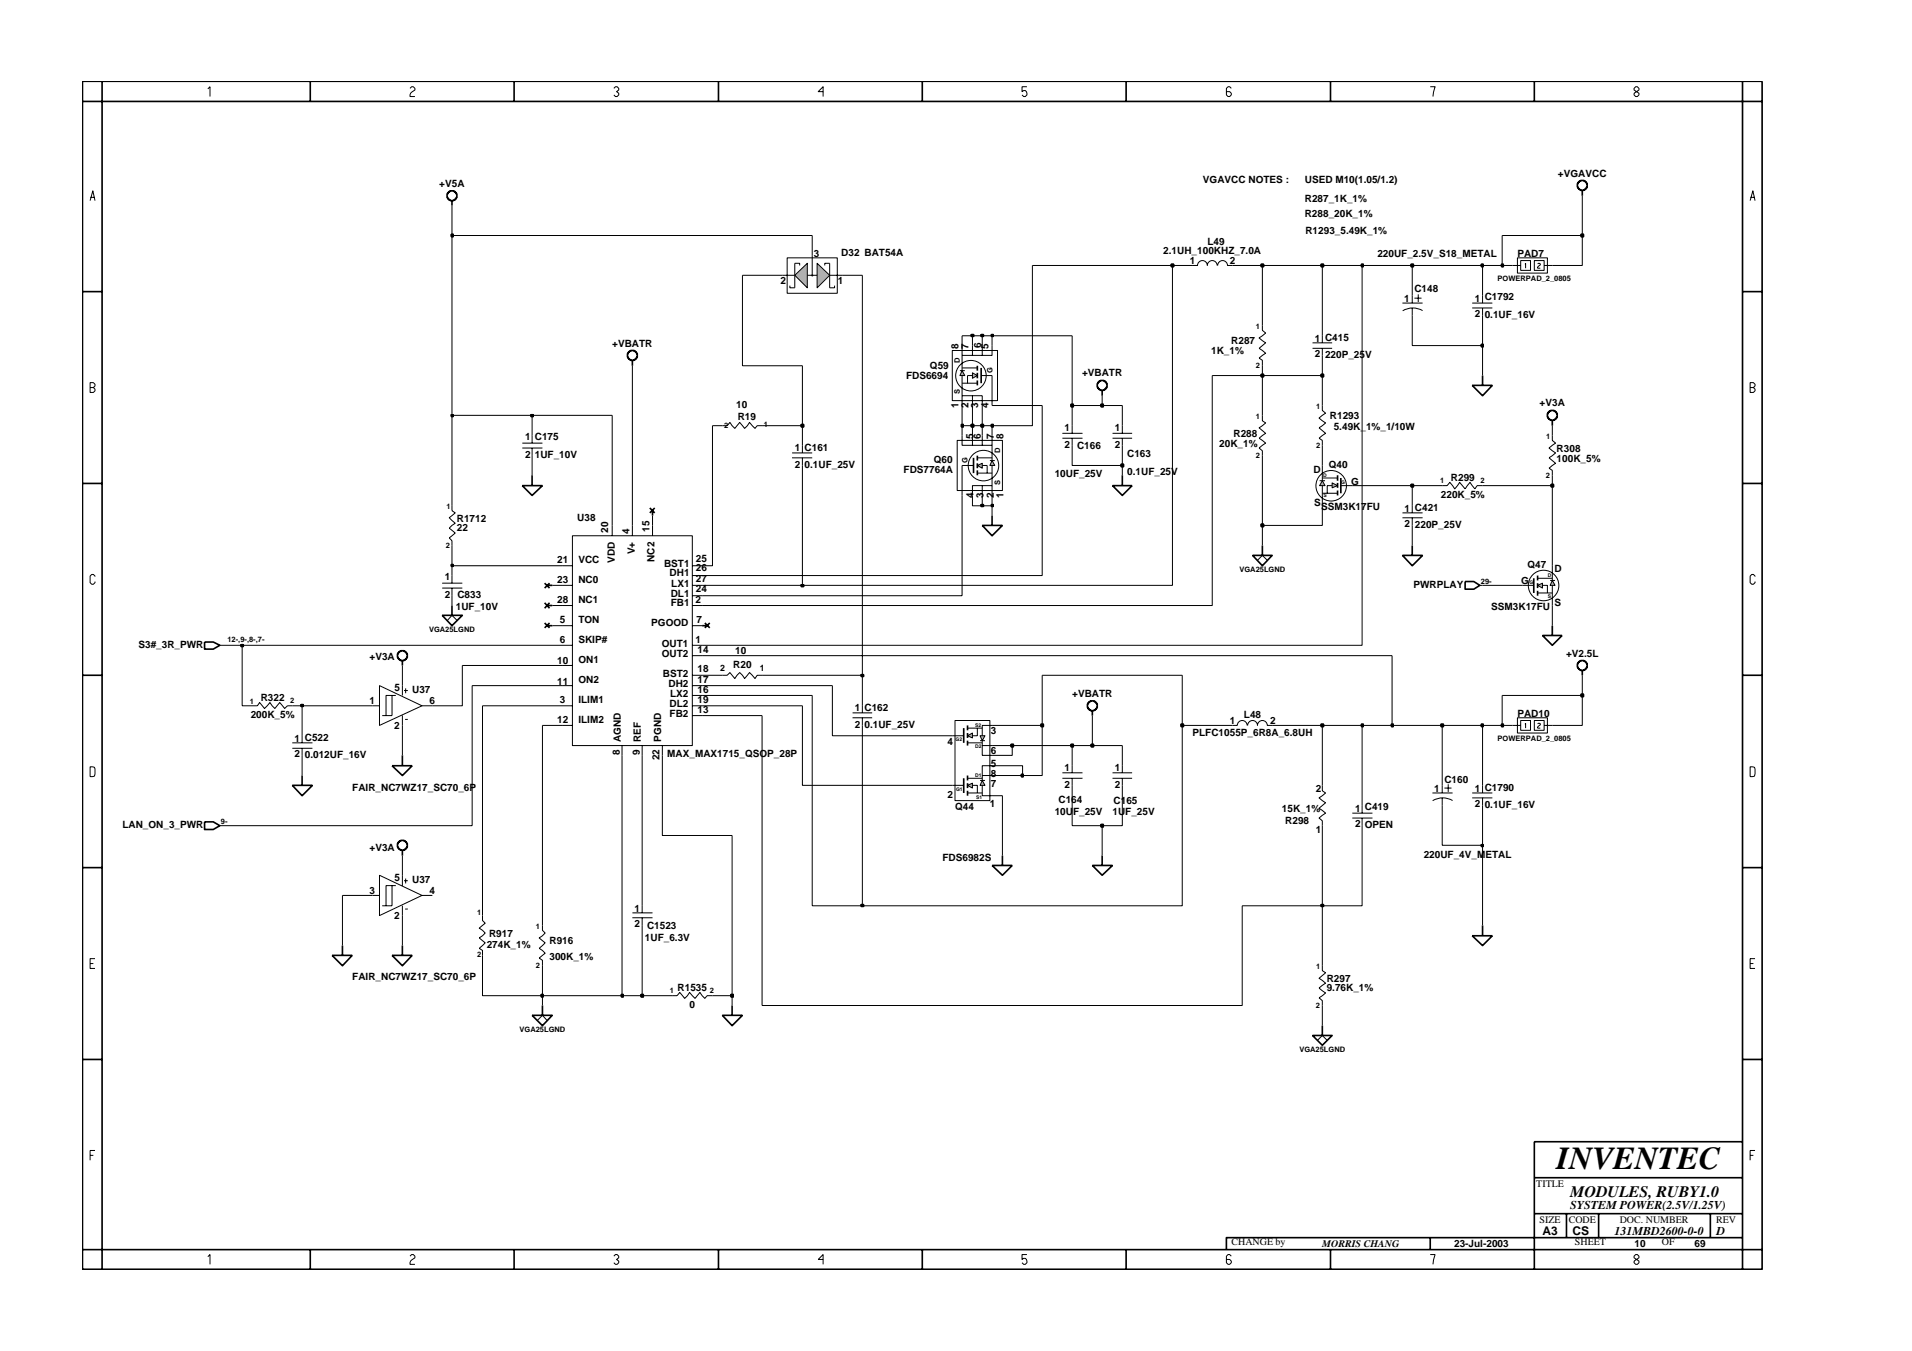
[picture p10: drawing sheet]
<svg xmlns="http://www.w3.org/2000/svg" width="297mm" height="210mm" viewBox="0 0 297 210" stroke-linecap="round" stroke-linejoin="round" font-family="sans-serif">
<path d="M81.1 75.5h3.2l-1.6 1.5zM82.7 73.8v1.7M151.2 71.1v2.4M84.6 90.6l.8 .8M85 90.9h.8M85.4 90.6l-.8 .8" fill="none" stroke="#000" stroke-width=".25"/>
<path d="M149.5 72.3h1.7M210.1 126.3h3.1M210.1 127.1h3.1M211.6 125.2v1.1M211.6 127.1v1.2" fill="none" stroke="#000" stroke-width=".16"/>
<path d="M154.1 71.6l.4 .7h-.7z" fill-rule="evenodd" fill="#b3b3b3" stroke="#000" stroke-width=".16"/>
<path d="M153.8 71.6h.7" fill="none" stroke="#000" stroke-width=".16"/>
<path d="M151.8 72.3l.8-.3v.7z" fill-rule="evenodd" fill="#b3b3b3" stroke="#000" stroke-width=".16"/>
<path d="M151.8 70.8v.8M151.8 72v.7M151.8 73.1v.7M238.3 89.8v2.3" fill="none" stroke="#000" stroke-width=".25"/>
<g fill="none" stroke="#000" stroke-width=".16">
<path d="M148.7 68.4h7v7.8h-7zM149.5 67.7v1.5h4.6M149.5 72.3v4.7M151.1 67.7v1.5M151.8 73.5h2.3M151.8 71.1h2.3M152.6 72.3h.8v1.2M152.6 67.7v1.5M152.6 75.5v1.5M154.1 67.7v3.9M154.1 72.3v4.7M154.1 75.5h-3v1.5"/>
<path d="M217.9 79.7h3.1M219.4 78.6v1.1M217.9 80.4h3.1M219.4 80.4v1.2M236.5 90.9h1.8"/>
<circle cx="152.8" cy="72.3" r="2.37"/>
</g>
<path d="M241.2 90.2l.4 .7h-.8z" fill-rule="evenodd" fill="#b3b3b3" stroke="#000" stroke-width=".16"/>
<path d="M240.8 90.2h.8" fill="none" stroke="#000" stroke-width=".16"/>
<path d="M238.9 90.9l.7-.3v.8z" fill-rule="evenodd" fill="#b3b3b3" stroke="#000" stroke-width=".16"/>
<path d="M109.1 97.2h.7M109.5 96.8l.8 .8M110.3 96.8l-.8 .8M238.9 89.4v.8M238.9 90.6v.8M238.9 91.8v.8M239.6 98.7h3.1l-1.5 1.6zM241.2 97.2v1.5M149.7 113.1v2.3" fill="none" stroke="#000" stroke-width=".25"/>
<g fill="none" stroke="#000" stroke-width=".16">
<path d="M238.9 92.1h2.3M238.9 89.8h2.3M239.6 90.9h.8v1.2M241.2 87.9v2.3M241.2 90.9v3.2M39.1 109.7h.9l.3-.6 .8 1 .8-1 .8 1 .8-1 .7 1 .4-.4h.8M45.4 115.4h3.1M45.4 116.3h3.1M46.9 114.3v1.1M46.9 116.3v1.1M147.9 114.3h1.8"/>
<circle cx="239.8" cy="91" r="2.37"/>
</g>
<path d="M152.3 114.3h.7l-.4 .8z" fill-rule="evenodd" fill="#b3b3b3" stroke="#000" stroke-width=".16"/>
<path d="M152.3 115.1h.7" fill="none" stroke="#000" stroke-width=".16"/>
<path d="M150.3 114.3l.8-.4v.8z" fill-rule="evenodd" fill="#b3b3b3" stroke="#000" stroke-width=".16"/>
<path d="M150.3 112.7v.8M150.3 113.9v.8M150.3 115.1v.7M149.7 120.9v2.3" fill="none" stroke="#000" stroke-width=".25"/>
<path d="M150.3 113.1h2.3M150.3 115.4h2.3M151.8 113.1v1.2h-.7M152.6 115.1v.7h1.5M154.1 112.7h-1.5v1.6M147.9 122h1.8" fill="none" stroke="#000" stroke-width=".16"/>
<path d="M152.6 121.3l.4 .7h-.7z" fill-rule="evenodd" fill="#b3b3b3" stroke="#000" stroke-width=".16"/>
<path d="M152.3 121.3h.7" fill="none" stroke="#000" stroke-width=".16"/>
<path d="M150.3 122l.8-.3v.7z" fill-rule="evenodd" fill="#b3b3b3" stroke="#000" stroke-width=".16"/>
<path d="M152.4 57.2v2.3M170.6 59.4l.2-.1a.55 .55 0 0 1 .9 .1l.3 .2v.5l-.5 .5h-.5l-.5-.3v-.7zM228.7 59.9h3.1l-1.5 1.6zM230.3 58.3v1.6M171.2 60.7v.8M227.6 90.4h1.4l.9 .5-.9 .6h-1.4zM45.4 122h3.1l-1.6 1.6zM46.9 120.5v1.5M150.3 120.5v.8M150.3 121.7v.7M150.3 122.9v.7" fill="none" stroke="#000" stroke-width=".25"/>
<g fill="none" stroke="#000" stroke-width=".16">
<path d="M152.4 58.3h1.7M196.1 50.6v.7l.5 .4-1 .8 1 .8-1 .8 1 .8-1 .7 .5 .4v.8M203.9 53.3h3.1M203.9 54.1h3.1M205.4 52.2v1.1M205.4 54.1v1.1M228.7 47.1h3.1M228.7 47.9h3.1M230.3 45.9v1.2M230.3 47.9v1.1M112.2 66.1h.8l.4-.5 .8 1 .7-1 .8 1 .7-1 .9 1 .3-.5h.8M172.8 67.3h3.1"/>
<path d="M172.8 68.1h3.1M174.4 66.1v1.2M174.4 68.1v1.1M196.1 64.5v.9l.5 .3-1 .8 1 .8-1 .8 1 .7-1 .8 .5 .4v.8M241.2 67.7v.7l.5 .4-1 .8 1 .8-1 .7 1 .9-1 .7 .5 .4v.7M87.3 90.9h1.6M87.3 87.9h1.6M87.3 94.1h1.6M87.3 97.2h1.6M88.9 83.2h18.7v32.6h-18.7zM95.1 81.6v1.6M98.2 81.6v1.6"/>
<path d="M101.4 81.6v1.6M107.6 90.9h1.5M107.6 87.9h1.5M107.6 94.1h1.5M107.6 97.2h1.5M107.6 89.4h1.5M107.6 92.6h1.5M229.9 90.9h.4M57.9 109.7h1.1M59 106.5l6.6 3.2-6.6 3zM60.9 108v3.2h-.9M61.5 108h-1.5v3.2h-.6"/>
<path d="M62.5 106.5v1.5M62.5 111.2v1.5M62.8 107.3h.6M62.9 111.8h.5M63 106.9v.8M65.6 109.7h1.6M87.3 109.7h1.6M87.3 100.3h1.6M87.3 103.4h1.6M87.3 106.5h1.6M87.3 112.7h1.6M96.6 115.8v1.6"/>
<path d="M99.8 115.8v1.6M102.9 115.8v1.6M107.6 104.9h1.5M107.6 111.2h1.5M107.6 109.7h1.5M107.6 100.3h1.5M107.6 106.5h1.5M107.6 101.9h1.5M107.6 108h1.5M112.2 104.9h.8l.4-.4 .8 .9 .7-.9 .8 .9 .7-.9 .9 .9 .3-.5h.8M132.4 110.8h3.1M132.4 111.5h3.1"/>
<path d="M134 109.7v1.1M134 111.5v1.2M148.4 111.9h5.4v12.5h-5.4zM152.6 115.8v1.6h1.5M154.1 119h-1.5v1.5M150.3 123.2h2.3M150.3 120.9h2.3M151.1 122h.7v1.2M152.6 120.5v.8M152.6 122v1.6h1.5M152.6 120.5h1.5M98.2 141.8h3.2"/>
<path d="M98.2 142.6h3.2M99.8 140.7v1.1M99.8 142.6v1.2"/>
</g>
<path d="M149.5 57.6l.4 .7h-.8z" fill-rule="evenodd" fill="#b3b3b3" stroke="#000" stroke-width=".16"/>
<path d="M149.1 57.6h.8" fill="none" stroke="#000" stroke-width=".16"/>
<path d="M151.1 57.9l.7 .4-.7 .5z" fill-rule="evenodd" fill="#b3b3b3" stroke="#000" stroke-width=".16"/>
<g fill="none" stroke="#000" stroke-width=".25">
<path d="M245.4 28.1l.7-.1 .4 .4 .1 .7-.4 .4-.6 .1-.5-.4v-.7zM245.8 29.6v.8M151.8 56.8v.8M151.8 57.9v.9M151.8 59.1v.8M31.8 99.8h1.3l1 .5-1 .6h-1.3zM62 101.3h.1a.55 .55 0 0 1 .9 .1l.3 .2-.1 .7-.4 .3h-.5l-.5-.5v-.5zM62.5 102.6v.8M245.3 102.8h.1a.55 .55 0 0 1 .9 .1l.3 .2-.1 .7-.4 .4h-.5l-.5-.6v-.5zM245.8 104.2v.7M62.1 130.7l.7-.1 .4 .3 .1 .7-.4 .4-.6 .1-.5-.3v-.7zM62.5 132.2v.7"/>
<path d="M169.7 134.5h3.1l-1.6 1.5zM171.2 132.9v1.6M228.7 145.4h3.1l-1.5 1.5zM230.3 143.8v1.6"/>
</g>
<g fill="none" stroke="#000" stroke-width=".16">
<path d="M147.9 54.5h7.1v7.7h-7.1zM149.5 59.5h2.3M149.5 57.2h2.3M149.5 53.7v3.9M149.5 58.3v4.7M151.1 58.3h-.8v1.2M151.1 53.7v1.5M152.6 53.7v1.5M154.1 53.7v1.5h-4.6M154.1 58.3v4.7M185.2 41.2h.8a.76 .76 0 0 1 .8-.7 .76 .76 0 0 1 .8 .7 .76 .76 0 0 1 .7-.7 .76 .76 0 0 1 .8 .7M189.2 41.2a.76 .76 0 0 1 .7-.7 .76 .76 0 0 1 .8 .7h.8"/>
<path d="M235 41.2h1.2M235.7 40.1h4.7v2.3h-4.7zM236.2 40.5h1.6v1.5h-1.6zM236.9 41.1l.1-.2v.8M238.4 40.5h1.5v1.5h-1.5zM238.9 41l.1-.1 .3 .1v.2l-.4 .3v.2h.4M239.9 41.2h1.3M70.2 78.6v.7l.5 .4-.9 .7 .9 .9-.9 .8 .9 .7-.9 .8 .4 .4v.8M81.1 68.8h3.2M81.1 69.6h3.2M82.7 67.7v1.1M82.7 69.6v1.2"/>
<path d="M149.5 61.5h3.1v1.5M151.1 61.5v1.5M205.4 63v.8l.5 .4-1 .8 1 .7-1 .8 1 .8-1 .8 .5 .3v.8M224.1 75.5h.7l.4-.6 .8 1.1 .8-1.1 .8 1.1 .8-1.1 .7 1.1 .4-.5h.8M68.7 90.6h3.1M68.7 91.4h3.1M70.2 89.4v1.2M70.2 91.4v1.2M34.1 100.3h.4M75 142.3v.7l.4 .4-.9 .8 .9 .8-.9 .7 .9 .8-.9 .8 .5 .4v.7"/>
<circle cx="150.8" cy="58.4" r="2.37"/>
</g>
<g fill="#b3b3b3" stroke="#000" stroke-width=".16">
<path d="M123.5 42.8l1.9-1.9v3.8z" fill-rule="evenodd"/>
<path d="M126.9 40.9l2 1.9-2 1.9z" fill-rule="evenodd"/>
</g>
<path d="M126.2 39.7v3.1M123.5 40.9v3.8M128.9 40.9v3.8" fill="none" stroke="#000" stroke-width=".16"/>
<circle cx="126.2" cy="42.8" r=".08" fill="#b3b3b3" stroke="#000" stroke-width=".16"/>
<g fill="none" stroke="#000" stroke-width=".16">
<path d="M121.5 42.8h2M122.3 40.1h7.8v5.5h-7.8zM122.7 44.4v.3h.8M123.5 40.9h.7v.3M125.4 42.8h1.5M128.9 42.8h1.9M128.9 40.9h-.8v.3M129.7 44.4v.3h-.8M165 67.3h3.2M165 68.1h3.2M166.6 66.1v1.2M166.6 68.1v1.1"/>
<path d="M208.3 75.5h1.8M69.5 96.4l.7-.8 .9 .8M195.4 87.1l.7-.8 .8 .8M174.4 119v1.1M191.5 112.7h.7a.76 .76 0 0 1 .8-.8 .76 .76 0 0 1 .7 .8M193.8 112.7a.76 .76 0 0 1 .8-.8 .76 .76 0 0 1 .8 .8 .76 .76 0 0 1 .7-.8 .76 .76 0 0 1 .8 .8h.7M235 112.7h1.2M235.7 111.5h4.7v2.4h-4.7zM236.2 111.9h1.6v1.6h-1.6zM236.9 112.5l.1-.1v.7M238.4 111.9h1.5v1.6h-1.5zM238.9 112.5l.1-.1 .3 .1v.1l-.4 .4v.1h.4"/>
<path d="M239.9 112.7h1.3M172.8 120.1h3.1M172.8 120.9h3.1M174.4 120.9v1.1M228.7 123.2h3.1M228.7 124h3.1M230.3 122v1.2M230.3 124v1.2M84.3 143.8v.7l.4 .5-.9 .7 .9 .8-.9 .8 .9 .8-.9 .8 .5 .3v.8M104.4 154.7h.8l.4-.5 .8 .9 .7-.9 .9 .9 .7-.9 .8 .9 .3-.4h.9M205.4 150v.8l.5 .3-1 .9 1 .8-1 .7 1 .8-1 .7 .5 .5v.7"/>
</g>
<g fill="none" stroke="#000" stroke-width=".25">
<path d="M208.3 74.3v2.3M68.7 95.6h3.1l-1.6 1.6zM70.2 94.1v1.5M84.6 96.8l.8 .8M84.6 93.7l.8 .8M85 97.2h.8M85 94.1h.8M85.4 96.8l-.8 .8M85.4 93.7l-.8 .8M152.6 81.6h3.1l-1.6 1.6zM154.1 80.1v1.5M194.6 86.3h3l-1.5 1.6z"/>
<path d="M196.1 84.8v1.5M217.9 86.3h3.1l-1.6 1.6zM219.4 84.8v1.5M169.1 109.1h.2a.55 .55 0 0 1 .9 0l.3 .3v.5l-.5 .5h-.6l-.4-.3-.1-.7zM169.7 110.4v.8M51.6 148.4h3.1l-1.5 1.6zM53.2 146.9v1.5M60.9 148.4h3.1l-1.5 1.6zM62.5 146.9v1.5"/>
</g>
<path d="M205.4 74.7l.5 .8h-.9z" fill-rule="evenodd" fill="#b3b3b3" stroke="#000" stroke-width=".16"/>
<path d="M205 74.7h.9" fill="none" stroke="#000" stroke-width=".16"/>
<path d="M207 75l.8 .5-.8 .3z" fill-rule="evenodd" fill="#b3b3b3" stroke="#000" stroke-width=".16"/>
<g fill="none" stroke="#000" stroke-width=".25">
<path d="M69.7 29.8h.1a.55 .55 0 0 1 .9 .1l.3 .3-.1 .6-.4 .4h-.5l-.5-.5v-.5zM70.2 31.2v.7M97.6 54.7l.2-.1a.55 .55 0 0 1 .9 .1l.3 .3v.5l-.5 .5h-.5l-.4-.4-.1-.6zM98.2 56v.8M101 78.9l.7 .8M101.4 79.3v.8M101.7 78.9l-.7 .8M172.8 75.5h3.1l-1.5 1.5zM174.4 73.8v1.7M207.8 73.8v.9M207.8 75v.8M207.8 76.2v.8"/>
<path d="M240.5 64.1l.2-.2a.55 .55 0 0 1 1 .1l.2 .3v.5l-.5 .5h-.5l-.4-.3-.1-.2zM241.2 65.4v.7M60.9 119h3.1l-1.5 1.5zM62.5 117.4v1.6M31.8 127.7h1.3l1 .6-1 .6h-1.3zM154.1 134.5h3.2l-1.6 1.5zM155.7 132.9v1.6M82.7 157.7h3.1l-1.5 1.7zM84.3 156.2v1.5M112.2 157.7h3.1l-1.6 1.7zM113.7 156.2v1.5M205.4 159.4v1.5"/>
<path d="M203.9 160.9h3.1l-1.6 1.5z"/>
</g>
<g fill="none" stroke="#000" stroke-width=".16">
<path d="M217.9 47.1h3.1M219.4 45.9v1.2M219.4 47.9v1.1M219.7 46.3h1.1M220.3 45.7v1.2M221 48.3a3 3 0 0 0-3.1 0M123 70.4h3.2M123 71.1h3.2M124.7 69.2v1.2M124.7 71.1v1.2M205.4 76.6h2.4M205.4 74.3h2.4"/>
<path d="M205.4 72.3v2.4M205.4 75.5v3.1M207 75.5h-.8v1.1M118.4 111.2v45h74.6v-15.5M166.6 119v1.1M34.1 128.3h.4M57.9 139.1h1.1M59 136l6.6 3.1-6.6 3.2zM60.9 137.6v3.1h-.9M61.5 137.6h-1.5v3.1h-.6M62.5 136v1.6M62.8 136.8h.6"/>
<path d="M63 136.5v.8M65.6 139.1h1.6M165 120.1h3.2M165 120.9h3.2M166.6 120.9v1.1M205.4 122v.9l.5 .3-1 .8 1 .7-1 .9 1 .7-1 .8 .5 .4v.8M222.5 123.2h3.2M224.1 122v1.2M224.1 124v1.2M224.4 122.4h1.1M225 121.8v1.2M225.7 124.4a3 3 0 0 0-3.1 0"/>
<path d="M62.5 140.7v1.6M62.9 141.2h.5M75 148.4v6.3h9.3v1.5M83.4 158.6l.9-.9 .7 .9M113.7 154.7v1.5M205.4 156.2v3.2M204.7 161.6l.7-.7 .8 .7"/>
<circle cx="206.8" cy="75.5" r="2.37"/>
</g>
<path d="M84.1 154.5h.3v.4h-.3z" fill-rule="evenodd" fill="#c2c2c2" stroke="#000" stroke-width=".25"/>
<path d="M84.1 154.5h.3v.4h-.3z" fill="none" stroke="#000" stroke-width=".25"/>
<path d="M84.3 150v4.7h12.3" fill="none" stroke="#000" stroke-width=".16"/>
<path d="M96.5 154.5h.3v.4h-.3z" fill-rule="evenodd" fill="#c2c2c2" stroke="#000" stroke-width=".25"/>
<path d="M96.5 154.5h.3v.4h-.3z" fill="none" stroke="#000" stroke-width=".25"/>
<path d="M96.6 117.4v37.3h3.2" fill="none" stroke="#000" stroke-width=".16"/>
<path d="M99.6 154.5h.3v.4h-.3z" fill-rule="evenodd" fill="#c2c2c2" stroke="#000" stroke-width=".25"/>
<path d="M99.6 154.5h.3v.4h-.3z" fill="none" stroke="#000" stroke-width=".25"/>
<path d="M99.8 143.8v10.9h4.6M110.7 154.7h3" fill="none" stroke="#000" stroke-width=".16"/>
<path d="M113.6 154.5h.3v.4h-.3z" fill-rule="evenodd" fill="#c2c2c2" stroke="#000" stroke-width=".25"/>
<path d="M113.6 154.5h.3v.4h-.3z" fill="none" stroke="#000" stroke-width=".25"/>
<path d="M75 109.7v32.6M84.3 112.7v31.1M99.8 117.4v23.3M126.2 108v32.7h7.8M53.2 139.1v7.8M113.7 129.8v24.9M230.3 131.3v12.5M62.5 142.3v4.6M205.4 140.7v9.3" fill="none" stroke="#000" stroke-width=".16"/>
<path d="M133.8 140.6h.3v.2h-.3z" fill-rule="evenodd" fill="#c2c2c2" stroke="#000" stroke-width=".25"/>
<path d="M133.8 140.6h.3v.2h-.3z" fill="none" stroke="#000" stroke-width=".25"/>
<path d="M134 112.7v28h49.7v-28M193 140.7h12.4" fill="none" stroke="#000" stroke-width=".16"/>
<path d="M205.3 140.6h.3v.2h-.3z" fill-rule="evenodd" fill="#c2c2c2" stroke="#000" stroke-width=".25"/>
<path d="M205.3 140.6h.3v.2h-.3z" fill="none" stroke="#000" stroke-width=".25"/>
<path d="M53.2 139.1h4.7M62.5 132.9v3.1M155.7 123.6v9.3M171.2 128.3v4.6M205.4 128.3v12.4h6.2v-12.4M224.1 125.2v6.1h6.2" fill="none" stroke="#000" stroke-width=".16"/>
<path d="M230.2 131.2h.2v.3h-.2z" fill-rule="evenodd" fill="#c2c2c2" stroke="#000" stroke-width=".25"/>
<path d="M230.2 131.2h.2v.3h-.2z" fill="none" stroke="#000" stroke-width=".25"/>
<path d="M73.3 106.5v21.8h-38.8M102.9 117.4v12.4h10.8M166.6 122v6.3h4.6M230.3 125.2v6.1" fill="none" stroke="#000" stroke-width=".16"/>
<path d="M171.1 128.1h.3v.4h-.3z" fill-rule="evenodd" fill="#c2c2c2" stroke="#000" stroke-width=".25"/>
<path d="M171.1 128.1h.3v.4h-.3z" fill="none" stroke="#000" stroke-width=".25"/>
<path d="M46.9 117.4v3.1M124.7 109.7v12.3h23.2M205.4 112.7v9.3M211.6 112.7v12.5M224.1 112.7v9.3M230.3 112.7v9.3M154.1 123.6h1.6M154.1 120.5h4.8M174.4 122v6.3h-3.2" fill="none" stroke="#000" stroke-width=".16"/>
<path d="M158.7 120.3h.2v.4h-.2z" fill-rule="evenodd" fill="#c2c2c2" stroke="#000" stroke-width=".25"/>
<path d="M158.7 120.3h.2v.4h-.2z" fill="none" stroke="#000" stroke-width=".25"/>
<path d="M62.5 112.7v4.7M154.1 115.8h3.2v1.6h-3.2M161.9 112.7v7.8h-3v-1.5h-4.8M166.6 115.8v3.2M174.4 115.8v3.2" fill="none" stroke="#000" stroke-width=".16"/>
<path d="M157.1 115.7h.3v.3h-.3z" fill-rule="evenodd" fill="#c2c2c2" stroke="#000" stroke-width=".25"/>
<path d="M157.1 115.7h.3v.3h-.3z" fill="none" stroke="#000" stroke-width=".25"/>
<path d="M157.3 115.8h9.3" fill="none" stroke="#000" stroke-width=".16"/>
<path d="M166.4 115.7h.3v.3h-.3z" fill-rule="evenodd" fill="#c2c2c2" stroke="#000" stroke-width=".25"/>
<path d="M166.4 115.7h.3v.3h-.3z" fill="none" stroke="#000" stroke-width=".25"/>
<path d="M166.6 115.8h3.1" fill="none" stroke="#000" stroke-width=".16"/>
<path d="M169.5 115.7h.4v.3h-.4z" fill-rule="evenodd" fill="#c2c2c2" stroke="#000" stroke-width=".25"/>
<path d="M169.5 115.7h.4v.3h-.4z" fill="none" stroke="#000" stroke-width=".25"/>
<path d="M46.9 109.7v4.6M84.3 112.7h3M129.3 106.5v7.8h18.6M154.1 112.7h7.8M169.7 111.2v4.6h4.7" fill="none" stroke="#000" stroke-width=".16"/>
<path d="M161.7 112.5h.4v.4h-.4z" fill-rule="evenodd" fill="#c2c2c2" stroke="#000" stroke-width=".25"/>
<path d="M161.7 112.5h.4v.4h-.4z" fill="none" stroke="#000" stroke-width=".25"/>
<path d="M161.9 104.9v7.8" fill="none" stroke="#000" stroke-width=".16"/>
<path d="M183.5 112.5h.3v.4h-.3z" fill-rule="evenodd" fill="#c2c2c2" stroke="#000" stroke-width=".25"/>
<path d="M183.5 112.5h.3v.4h-.3z" fill="none" stroke="#000" stroke-width=".25"/>
<path d="M183.7 104.9v7.8h7.8M197.6 112.7h7.8" fill="none" stroke="#000" stroke-width=".16"/>
<path d="M205.3 112.5h.3v.4h-.3z" fill-rule="evenodd" fill="#c2c2c2" stroke="#000" stroke-width=".25"/>
<path d="M205.3 112.5h.3v.4h-.3z" fill="none" stroke="#000" stroke-width=".25"/>
<path d="M205.4 112.7h6.2" fill="none" stroke="#000" stroke-width=".16"/>
<path d="M211.5 112.5h.3v.4h-.3z" fill-rule="evenodd" fill="#c2c2c2" stroke="#000" stroke-width=".25"/>
<path d="M211.5 112.5h.3v.4h-.3z" fill="none" stroke="#000" stroke-width=".25"/>
<path d="M211.6 112.7h4.7" fill="none" stroke="#000" stroke-width=".16"/>
<path d="M216.2 112.5h.2v.4h-.2z" fill-rule="evenodd" fill="#c2c2c2" stroke="#000" stroke-width=".25"/>
<path d="M216.2 112.5h.2v.4h-.2z" fill="none" stroke="#000" stroke-width=".25"/>
<path d="M216.3 101.9v10.8h7.8" fill="none" stroke="#000" stroke-width=".16"/>
<path d="M223.9 112.5h.3v.4h-.3z" fill-rule="evenodd" fill="#c2c2c2" stroke="#000" stroke-width=".25"/>
<path d="M223.9 112.5h.3v.4h-.3z" fill="none" stroke="#000" stroke-width=".25"/>
<path d="M224.1 112.7h6.2" fill="none" stroke="#000" stroke-width=".16"/>
<path d="M230.2 112.5h.2v.4h-.2z" fill-rule="evenodd" fill="#c2c2c2" stroke="#000" stroke-width=".25"/>
<path d="M230.2 112.5h.2v.4h-.2z" fill="none" stroke="#000" stroke-width=".25"/>
<path d="M230.3 112.7h3.1" fill="none" stroke="#000" stroke-width=".16"/>
<path d="M233.3 112.5h.2v.4h-.2z" fill-rule="evenodd" fill="#c2c2c2" stroke="#000" stroke-width=".25"/>
<path d="M233.3 112.5h.2v.4h-.2z" fill="none" stroke="#000" stroke-width=".25"/>
<path d="M37.6 100.3v9.4h1.5M45.4 109.7h1.5M109.1 111.2h9.3M233.4 108v4.7h1.6M245.8 108v4.7h-4.6" fill="none" stroke="#000" stroke-width=".16"/>
<path d="M46.8 109.5h.3v.2h-.3z" fill-rule="evenodd" fill="#c2c2c2" stroke="#000" stroke-width=".25"/>
<path d="M46.8 109.5h.3v.2h-.3z" fill="none" stroke="#000" stroke-width=".25"/>
<path d="M46.9 109.7h11M71.8 103.4v6.3h-4.6M75 109.7h12.3M109.1 109.7h15.6M109.1 108h17.1M134 104.9v4.8M233.4 108h12.4" fill="none" stroke="#000" stroke-width=".16"/>
<path d="M245.6 107.9h.4v.3h-.4z" fill-rule="evenodd" fill="#c2c2c2" stroke="#000" stroke-width=".25"/>
<path d="M245.6 107.9h.4v.3h-.4z" fill="none" stroke="#000" stroke-width=".25"/>
<path d="M62.5 103.4v3.1M73.3 106.5h14M109.1 106.5h20.2M109.1 104.9h3.1M118.4 104.9h15.6M245.8 104.9v3.1" fill="none" stroke="#000" stroke-width=".16"/>
<path d="M133.8 104.8h.3v.3h-.3z" fill-rule="evenodd" fill="#c2c2c2" stroke="#000" stroke-width=".25"/>
<path d="M133.8 104.8h.3v.3h-.3z" fill="none" stroke="#000" stroke-width=".25"/>
<path d="M134 42.8v62.1M34.5 100.3h3.1M71.8 103.4h15.5M109.1 101.9h107.2M161.9 104.9h21.8" fill="none" stroke="#000" stroke-width=".16"/>
<path d="M37.5 100.2h.3v.2h-.3z" fill-rule="evenodd" fill="#c2c2c2" stroke="#000" stroke-width=".25"/>
<path d="M37.5 100.2h.3v.2h-.3z" fill="none" stroke="#000" stroke-width=".25"/>
<path d="M188.3 58.3v35.8h-79.2M211.6 41.2v59.1h-102.5M149.5 77v15.6h-40.4M70.2 92.6v1.5M85.8 97.2h1.5M85.8 94.1h1.5M85.8 90.9h1.5M109.1 90.9h15.6M241.2 94.1v3.1M37.6 100.3h49.7" fill="none" stroke="#000" stroke-width=".16"/>
<path d="M124.5 90.9h.3v.2h-.3z" fill-rule="evenodd" fill="#c2c2c2" stroke="#000" stroke-width=".25"/>
<path d="M124.5 90.9h.3v.2h-.3z" fill="none" stroke="#000" stroke-width=".25"/>
<path d="M182.1 41.2v49.7h-57.4v-18.6M161.9 63v26.4h-52.8M70.2 87.9v1.5M230.3 90.9h6.2" fill="none" stroke="#000" stroke-width=".16"/>
<path d="M70.1 87.7h.3v.3h-.3z" fill-rule="evenodd" fill="#c2c2c2" stroke="#000" stroke-width=".25"/>
<path d="M70.1 87.7h.3v.3h-.3z" fill="none" stroke="#000" stroke-width=".25"/>
<path d="M98.2 56.8v24.8M95.1 64.5v17.1M110.7 66.1v21.8h-1.6M241.2 75.5v12.4M70.2 84.8v3.1h17.1M101.4 80.1v1.5M196.1 81.6v3.2M219.4 81.6v3.2" fill="none" stroke="#000" stroke-width=".16"/>
<path d="M195.9 81.5h.4v.3h-.4z" fill-rule="evenodd" fill="#c2c2c2" stroke="#000" stroke-width=".25"/>
<path d="M195.9 81.5h.4v.3h-.4z" fill="none" stroke="#000" stroke-width=".25"/>
<path d="M70.2 64.5v14.1M151.1 77v1.6h1.5M154.1 78.6v1.5M196.1 70.8v10.8h9.3v-3" fill="none" stroke="#000" stroke-width=".16"/>
<path d="M152.4 78.4h.4v.3h-.4z" fill-rule="evenodd" fill="#c2c2c2" stroke="#000" stroke-width=".25"/>
<path d="M152.4 78.4h.4v.3h-.4z" fill="none" stroke="#000" stroke-width=".25"/>
<path d="M152.6 77v1.6h1.5" fill="none" stroke="#000" stroke-width=".16"/>
<path d="M154 78.4h.3v.3h-.3z" fill-rule="evenodd" fill="#c2c2c2" stroke="#000" stroke-width=".25"/>
<path d="M154 78.4h.3v.3h-.3z" fill="none" stroke="#000" stroke-width=".25"/>
<path d="M154.1 77v1.6M210.1 75.5h9.3v3.1" fill="none" stroke="#000" stroke-width=".16"/>
<path d="M219.2 75.3h.4v.3h-.4z" fill-rule="evenodd" fill="#c2c2c2" stroke="#000" stroke-width=".25"/>
<path d="M219.2 75.3h.4v.3h-.4z" fill="none" stroke="#000" stroke-width=".25"/>
<path d="M219.4 75.5h4.7M230.3 75.5h10.9" fill="none" stroke="#000" stroke-width=".16"/>
<path d="M241 75.3h.3v.3h-.3z" fill-rule="evenodd" fill="#c2c2c2" stroke="#000" stroke-width=".25"/>
<path d="M241 75.3h.3v.3h-.3z" fill="none" stroke="#000" stroke-width=".25"/>
<path d="M82.7 70.8v3M166.6 69.2v3.1h7.8v1.5M241.2 73.8v1.7" fill="none" stroke="#000" stroke-width=".16"/>
<path d="M174.2 72.2h.3v.3h-.3z" fill-rule="evenodd" fill="#c2c2c2" stroke="#000" stroke-width=".25"/>
<path d="M174.2 72.2h.3v.3h-.3z" fill="none" stroke="#000" stroke-width=".25"/>
<path d="M82.7 64.5v3.2M110.7 66.1h1.5M118.4 66.1h6.3v3.1M149.5 66.1v1.6M151.1 66.1v1.6M152.6 66.1v1.6M154.1 66.1v1.6M174.4 69.2v3.1M205.4 69.2v3.1M241.2 66.1v1.6" fill="none" stroke="#000" stroke-width=".16"/>
<path d="M124.5 66h.3v.3h-.3z" fill-rule="evenodd" fill="#c2c2c2" stroke="#000" stroke-width=".25"/>
<path d="M124.5 66h.3v.3h-.3z" fill="none" stroke="#000" stroke-width=".25"/>
<path d="M124.7 56.8v9.3" fill="none" stroke="#000" stroke-width=".16"/>
<path d="M149.4 66h.2v.3h-.2z" fill-rule="evenodd" fill="#c2c2c2" stroke="#000" stroke-width=".25"/>
<path d="M149.4 66h.2v.3h-.2z" fill="none" stroke="#000" stroke-width=".25"/>
<path d="M149.5 63v3.1h1.6" fill="none" stroke="#000" stroke-width=".16"/>
<path d="M150.9 66h.3v.3h-.3z" fill-rule="evenodd" fill="#c2c2c2" stroke="#000" stroke-width=".25"/>
<path d="M150.9 66h.3v.3h-.3z" fill="none" stroke="#000" stroke-width=".25"/>
<path d="M151.1 63v3.1h1.5" fill="none" stroke="#000" stroke-width=".16"/>
<path d="M152.4 66h.4v.3h-.4z" fill-rule="evenodd" fill="#c2c2c2" stroke="#000" stroke-width=".25"/>
<path d="M152.4 66h.4v.3h-.4z" fill="none" stroke="#000" stroke-width=".25"/>
<path d="M152.6 63v3.1h1.5" fill="none" stroke="#000" stroke-width=".16"/>
<path d="M154 66h.3v.3h-.3z" fill-rule="evenodd" fill="#c2c2c2" stroke="#000" stroke-width=".25"/>
<path d="M154 66h.3v.3h-.3z" fill="none" stroke="#000" stroke-width=".25"/>
<path d="M160.4 41.2v24.9h-6.3M166.6 63v3.1M174.4 63v3.1" fill="none" stroke="#000" stroke-width=".16"/>
<path d="M70.1 64.4h.3v.3h-.3z" fill-rule="evenodd" fill="#c2c2c2" stroke="#000" stroke-width=".25"/>
<path d="M70.1 64.4h.3v.3h-.3z" fill="none" stroke="#000" stroke-width=".25"/>
<path d="M70.2 36.6v27.9h12.5" fill="none" stroke="#000" stroke-width=".16"/>
<path d="M82.5 64.4h.3v.3h-.3z" fill-rule="evenodd" fill="#c2c2c2" stroke="#000" stroke-width=".25"/>
<path d="M82.5 64.4h.3v.3h-.3z" fill="none" stroke="#000" stroke-width=".25"/>
<path d="M196.1 58.3v6.2M82.7 64.5h12.4M154.1 63h7.8" fill="none" stroke="#000" stroke-width=".16"/>
<path d="M166.4 62.8h.3v.4h-.3z" fill-rule="evenodd" fill="#c2c2c2" stroke="#000" stroke-width=".25"/>
<path d="M166.4 62.8h.3v.4h-.3z" fill="none" stroke="#000" stroke-width=".25"/>
<path d="M166.6 52.2v10.8h4.6" fill="none" stroke="#000" stroke-width=".16"/>
<path d="M171.1 62.8h.3v.4h-.3z" fill-rule="evenodd" fill="#c2c2c2" stroke="#000" stroke-width=".25"/>
<path d="M171.1 62.8h.3v.4h-.3z" fill="none" stroke="#000" stroke-width=".25"/>
<path d="M188.3 58.3h7.8M205.4 58.3v4.7M171.2 61.5v1.5h3.2" fill="none" stroke="#000" stroke-width=".16"/>
<path d="M195.9 58.2h.4v.3h-.4z" fill-rule="evenodd" fill="#c2c2c2" stroke="#000" stroke-width=".25"/>
<path d="M195.9 58.2h.4v.3h-.4z" fill="none" stroke="#000" stroke-width=".25"/>
<path d="M196.1 56.8v1.5h9.3" fill="none" stroke="#000" stroke-width=".16"/>
<path d="M205.3 58.2h.3v.3h-.3z" fill-rule="evenodd" fill="#c2c2c2" stroke="#000" stroke-width=".25"/>
<path d="M205.3 58.2h.3v.3h-.3z" fill="none" stroke="#000" stroke-width=".25"/>
<path d="M115.3 42.8v14h9.4M149.5 52.2v1.5M151.1 52.2v1.5M152.6 52.2v1.5M154.1 52.2v1.5M205.4 55.2v3.1M219.4 49v4.7h10.9v4.6" fill="none" stroke="#000" stroke-width=".16"/>
<path d="M230.2 53.5h.2v.4h-.2z" fill-rule="evenodd" fill="#c2c2c2" stroke="#000" stroke-width=".25"/>
<path d="M230.2 53.5h.2v.4h-.2z" fill="none" stroke="#000" stroke-width=".25"/>
<path d="M149.5 52.2h1.6M230.3 49v4.7" fill="none" stroke="#000" stroke-width=".16"/>
<path d="M150.9 52h.3v.3h-.3z" fill-rule="evenodd" fill="#c2c2c2" stroke="#000" stroke-width=".25"/>
<path d="M150.9 52h.3v.3h-.3z" fill="none" stroke="#000" stroke-width=".25"/>
<path d="M151.1 52.2h1.5" fill="none" stroke="#000" stroke-width=".16"/>
<path d="M152.4 52h.4v.3h-.4z" fill-rule="evenodd" fill="#c2c2c2" stroke="#000" stroke-width=".25"/>
<path d="M152.4 52h.4v.3h-.4z" fill="none" stroke="#000" stroke-width=".25"/>
<path d="M152.6 52.2h1.5" fill="none" stroke="#000" stroke-width=".16"/>
<path d="M154 52h.3v.3h-.3z" fill-rule="evenodd" fill="#c2c2c2" stroke="#000" stroke-width=".25"/>
<path d="M154 52h.3v.3h-.3z" fill="none" stroke="#000" stroke-width=".25"/>
<path d="M115.3 42.8h6.2M130.8 42.8h3.2M154.1 52.2h12.5M160.4 41.2h21.7M196.1 41.2v9.4M205.4 41.2v11M219.4 41.2v4.7M230.3 41.2v4.7" fill="none" stroke="#000" stroke-width=".16"/>
<path d="M182 41.1h.3v.3h-.3z" fill-rule="evenodd" fill="#c2c2c2" stroke="#000" stroke-width=".25"/>
<path d="M182 41.1h.3v.3h-.3z" fill="none" stroke="#000" stroke-width=".25"/>
<path d="M182.1 41.2h3.1M191.5 41.2h4.6" fill="none" stroke="#000" stroke-width=".16"/>
<path d="M195.9 41.1h.4v.3h-.4z" fill-rule="evenodd" fill="#c2c2c2" stroke="#000" stroke-width=".25"/>
<path d="M195.9 41.1h.4v.3h-.4z" fill="none" stroke="#000" stroke-width=".25"/>
<path d="M196.1 41.2h9.3" fill="none" stroke="#000" stroke-width=".16"/>
<path d="M205.3 41.1h.3v.3h-.3z" fill-rule="evenodd" fill="#c2c2c2" stroke="#000" stroke-width=".25"/>
<path d="M205.3 41.1h.3v.3h-.3z" fill="none" stroke="#000" stroke-width=".25"/>
<path d="M205.4 41.2h6.2" fill="none" stroke="#000" stroke-width=".16"/>
<path d="M211.5 41.1h.3v.3h-.3z" fill-rule="evenodd" fill="#c2c2c2" stroke="#000" stroke-width=".25"/>
<path d="M211.5 41.1h.3v.3h-.3z" fill="none" stroke="#000" stroke-width=".25"/>
<path d="M211.6 41.2h7.8" fill="none" stroke="#000" stroke-width=".16"/>
<path d="M219.2 41.1h.4v.3h-.4z" fill-rule="evenodd" fill="#c2c2c2" stroke="#000" stroke-width=".25"/>
<path d="M219.2 41.1h.4v.3h-.4z" fill="none" stroke="#000" stroke-width=".25"/>
<path d="M219.4 41.2h10.9" fill="none" stroke="#000" stroke-width=".16"/>
<path d="M230.2 41.1h.2v.3h-.2z" fill-rule="evenodd" fill="#c2c2c2" stroke="#000" stroke-width=".25"/>
<path d="M230.2 41.1h.2v.3h-.2z" fill="none" stroke="#000" stroke-width=".25"/>
<path d="M230.3 41.2h3.1" fill="none" stroke="#000" stroke-width=".16"/>
<path d="M233.3 41.1h.2v.3h-.2z" fill-rule="evenodd" fill="#c2c2c2" stroke="#000" stroke-width=".25"/>
<path d="M233.3 41.1h.2v.3h-.2z" fill="none" stroke="#000" stroke-width=".25"/>
<path d="M126.2 36.6v3.1M233.4 36.6v4.6h1.6M245.8 36.6v4.6h-4.6" fill="none" stroke="#000" stroke-width=".16"/>
<path d="M70.1 36.4h.3v.4h-.3z" fill-rule="evenodd" fill="#c2c2c2" stroke="#000" stroke-width=".25"/>
<path d="M70.1 36.4h.3v.4h-.3z" fill="none" stroke="#000" stroke-width=".25"/>
<path d="M70.2 31.9v4.7h56M233.4 36.6h12.4" fill="none" stroke="#000" stroke-width=".16"/>
<path d="M245.6 36.4h.4v.4h-.4z" fill-rule="evenodd" fill="#c2c2c2" stroke="#000" stroke-width=".25"/>
<g fill="none" stroke="#000" stroke-width=".25">
<path d="M12.8 12.6h261v184.6h-261zM12.8 15.8h261M15.9 12.6v184.6M48.2 12.6v3.2M79.9 12.6v3.2M111.6 12.6v3.2M143.3 12.6v3.2M174.9 12.6v3.2M206.7 12.6v3.2M238.4 12.6v3.2M270.7 12.6v184.6M245.6 36.4h.4v.4h-.4z"/>
<path d="M12.8 45.3h3.1M270.7 45.3h3.1M12.8 75.1h3.1M270.7 75.1h3.1M12.8 104.9h3.1M270.7 104.9h3.1M12.8 134.8h3.1M270.7 134.8h3.1M12.8 164.6h3.1M270.7 164.6h3.1M270.7 177.4h-32.3v19.8M12.8 194.2h261"/>
<path d="M48.2 194.2v3M79.9 194.2v3M111.6 194.2v3M143.3 194.2v3M174.9 194.2v3M206.7 194.2v3M222.2 192.3v1.9M238.4 183h32.3M238.4 188.6h32.3M243.4 188.6v3.7M248.4 188.6v3.7M265.7 188.6v3.7"/>
<path d="M270.7 192.3h-80.2v1.9"/>
</g>
<g fill="none" stroke="#000" stroke-width=".16">
<path d="M32.3 13.8l.3-.3v1.5M63.7 13.7l.3-.2h.2l.3 .2v.3l-.5 .3-.3 .4v.3h.8M95.4 13.7l.2-.2h.3l.2 .2v.3l-.3 .2 .3 .3v.2l-.2 .3h-.3l-.2-.3M127.9 14.2h-.8l.8-.7v1.5M159.5 13.5h-.7v.7l.2-.1a.5 .5 0 0 1 .5 .6l-.2 .3h-.3l-.2-.3M191.3 13.7l-.3-.2h-.2l-.3 .2v1l.3 .3h.2l.3-.3v-.2l-.3-.3h-.5M222.2 13.5h.8l-.4 1.5M253.9 13.7l.2-.2h.3l.2 .2v.3l-.7 .5v.2l.2 .3h.3l.2-.3v-.2l-.7-.5zM14 31.2l.4-1.6 .4 1.6M14.1 30.7h.6M245.8 30.4v6.2M271.9 31.2l.4-1.6 .4 1.6"/>
<path d="M272 30.7h.6M14 59.5h.5l.3 .2v.3l-.3 .2 .3 .3v.2l-.3 .3h-.5zM14 60.2h.5M271.9 60.2h.5l.3-.2v-.3l-.3-.2h-.5v1.5h.5l.3-.3v-.2l-.3-.3M14.8 89.6l-.3-.3h-.2l-.3 .2v1l.3 .3h.2l.3-.3v-.1M272.7 89.6l-.3-.3h-.3l-.2 .2v1l.2 .3h.3l.3-.3v-.1M14 119.1l.7 .1 .1 .3-.1 1.1-.7 .1zM271.9 119.1l.7 .1 .1 .3-.1 1.1-.7 .1zM14 149.7h.5M14.8 148.9h-.8v1.6h.8M271.9 149.7h.5M272.7 148.9h-.8v1.6h.8"/>
<path d="M14 179.5h.5M14.8 178.7h-.8v1.6M271.9 179.5h.5M272.7 178.7h-.8v1.6M32.3 195.3l.3-.4v1.5M63.7 195.2l.3-.3h.2l.3 .3v.2l-.7 .5-.1 .3v.2h.8M95.4 195.2l.2-.3h.3l.2 .3v.2l-.3 .3 .3 .2v.3l-.2 .2h-.3l-.2-.2M127.9 195.7h-.8l.8-.8v1.5M159.5 194.9h-.7v.8l.2-.2a.5 .5 0 0 1 .5 .7l-.2 .2h-.3l-.2-.2M191.3 195.2l-.3-.3h-.2l-.3 .3v1l.3 .2h.2l.3-.2v-.3l-.3-.2h-.5M222.2 194.9h.8l-.4 1.5M254.1 194.9l-.2 .3v.2l.7 .5v.3l-.2 .2h-.3l-.2-.2v-.3l.7-.5v-.2l-.2-.3z"/>
</g>
<text font-size="5" x="241.8" y="181.6">INVENTEC</text>
<text font-size="2.5" x="244" y="185.9">MODULES, RUBY1.0</text>
<g font-size="1.9">
<text x="239.6" y="191.9">A3</text>
<text x="244" y="187.9">SYSTEM POWER(2.5V/1.25V)</text>
<text x="244.3" y="192">CS</text>
<text x="250.8" y="191.9">131MBD2600-0-0</text>
<text x="266.6" y="191.9">D</text>
</g>
<g font-size="1.6">
<text x="68.3" y="29">+V5A</text>
<text x="186.9" y="28.4">VGAVCC NOTES :</text>
<text x="202.7" y="28.4">USED M10(1.05/1.2)</text>
<text x="242" y="27.4">+VGAVCC</text>
<text x="202.7" y="33.7">R288_20K_1%</text>
<text x="202.7" y="31.3">R287_1K_1%</text>
<text x="126.4" y="39.9">3</text>
<text x="130.7" y="39.7">D32 BAT54A</text>
<text x="180.7" y="39.5">2.1UH_100KHZ_7.0A</text>
<text x="184.9" y="41.1">1</text>
<text x="187.6" y="38.1">L49</text>
<text x="191" y="41.1">2</text>
<text x="202.8" y="36.4">R1293_5.49K_1%</text>
<text x="214" y="39.9">220UF_2.5V_S18_METAL</text>
<text x="235.7" y="39.9">PAD7</text>
<text x="121.3" y="44.2">2</text>
<text x="130.1" y="44.2">1</text>
<text x="218.1" y="46.9">1</text>
<text x="219.7" y="45.4">C148</text>
<text x="229.1" y="46.9">1 C1792</text>
<text x="95.1" y="53.8">+VBATR</text>
<text x="191.3" y="53.5">R287</text>
<text x="204.2" y="53.1">1 C415</text>
<text x="229.1" y="49.2">2</text>
<text x="230.7" y="49.4">0.1UF_16V</text>
<text x="140.8" y="58.9">FDS6694</text>
<text x="144.5" y="57.4">Q59</text>
<text x="148.9" y="54.3" transform="rotate(-90 148.9 54.3)">8</text>
<text x="150.4" y="54.3" transform="rotate(-90 150.4 54.3)">7</text>
<text x="152.4" y="54.1" transform="rotate(-90 152.4 54.1)">6</text>
<text x="153.6" y="54.3" transform="rotate(-90 153.6 54.3)">5</text>
<text x="168.1" y="58.5">+VBATR</text>
<text x="188.2" y="55">1K_1%</text>
<text x="204.2" y="55.5">2</text>
<text x="205.9" y="55.6">220P_25V</text>
<text x="114.4" y="63.4">10</text>
<text x="114.6" y="65.3">R19</text>
<text x="148.9" y="63.4" transform="rotate(-90 148.9 63.4)">1</text>
<text x="150.4" y="63.4" transform="rotate(-90 150.4 63.4)">2</text>
<text x="152" y="63.4" transform="rotate(-90 152 63.4)">3</text>
<text x="153.6" y="63.4" transform="rotate(-90 153.6 63.4)">4</text>
<text x="206.6" y="65.1">R1293</text>
<text x="239.2" y="63.2">+V3A</text>
<text x="81.6" y="68.4">1 C175</text>
<text x="81.6" y="71.1">2</text>
<text x="83.1" y="71.1">1UF_10V</text>
<text x="123.5" y="70">1 C161</text>
<text x="145.1" y="72">Q60</text>
<text x="151.2" y="68.3" transform="rotate(-90 151.2 68.3)">5</text>
<text x="152.4" y="68.2" transform="rotate(-90 152.4 68.2)">6</text>
<text x="154.4" y="68.3" transform="rotate(-90 154.4 68.3)">7</text>
<text x="155.9" y="68.3" transform="rotate(-90 155.9 68.3)">8</text>
<text x="165.4" y="66.9">1</text>
<text x="165.4" y="69.6">2</text>
<text x="167.3" y="69.8">C166</text>
<text x="173.2" y="66.9">1</text>
<text x="173.2" y="69.6">2</text>
<text x="175.1" y="71">C163</text>
<text x="189.4" y="69.4">20K_1%</text>
<text x="191.6" y="67.8">R288</text>
<text x="207.2" y="66.7">5.49K_1%_1/10W</text>
<text x="241.8" y="71.7">100K_5%</text>
<text x="241.8" y="70.2">R308</text>
<text x="123.5" y="72.7">2</text>
<text x="125" y="72.7">0.1UF_25V</text>
<text x="140.4" y="73.5">FDS7764A</text>
<text x="151.2" y="77.4" transform="rotate(-90 151.2 77.4)">4</text>
<text x="152.8" y="77.4" transform="rotate(-90 152.8 77.4)">3</text>
<text x="154.4" y="77.4" transform="rotate(-90 154.4 77.4)">2</text>
<text x="155.9" y="77.4" transform="rotate(-90 155.9 77.4)">1</text>
<text x="163.9" y="74.1">10UF_25V</text>
<text x="175.1" y="73.8">0.1UF_25V</text>
<text x="204.1" y="73.4">D</text>
<text x="206.4" y="72.7">Q40</text>
<text x="209.9" y="75.3">G</text>
<text x="223.9" y="77.4">220K_5%</text>
<text x="225.4" y="74.7">R299</text>
<text x="71" y="81">R1712</text>
<text x="71" y="82.6">22</text>
<text x="89.7" y="80.9">U38</text>
<text x="94.5" y="82.8" transform="rotate(-90 94.5 82.8)">20</text>
<text x="97.8" y="82.9" transform="rotate(-90 97.8 82.9)">4</text>
<text x="100.9" y="82.6" transform="rotate(-90 100.9 82.6)">15</text>
<text x="204.1" y="78.7">S</text>
<text x="205.3" y="79.3">SSM3K17FU</text>
<text x="218.2" y="79.5">1 C421</text>
<text x="218.2" y="81.9">2</text>
<text x="219.8" y="82.1">220P_25V</text>
<text x="86.6" y="87.5">21</text>
<text x="89.9" y="87.5">VCC</text>
<text x="95.5" y="87.5" transform="rotate(-90 95.5 87.5)">VDD</text>
<text x="98.6" y="86.1" transform="rotate(-90 98.6 86.1)">V+</text>
<text x="101.7" y="87.3" transform="rotate(-90 101.7 87.3)">NC2</text>
<text x="103.2" y="88">BST1</text>
<text x="104" y="89.6">DH1</text>
<text x="108.1" y="87.3">25</text>
<text x="108.1" y="88.8">26</text>
<text x="237.3" y="88.2">Q47</text>
<text x="241.5" y="88.9">D</text>
<text x="69.1" y="90.2">1</text>
<text x="69.1" y="92.9">2 C833</text>
<text x="70.8" y="94.8">1UF_10V</text>
<text x="86.6" y="90.6">23</text>
<text x="86.6" y="93.7">28</text>
<text x="89.9" y="90.6">NC0</text>
<text x="89.9" y="93.7">NC1</text>
<text x="104.2" y="92.7">DL1</text>
<text x="104.2" y="94.2">FB1</text>
<text x="104.3" y="91.2">LX1</text>
<text x="108" y="93.7">2</text>
<text x="108.1" y="91.9">24</text>
<text x="108.1" y="90.4">27</text>
<text x="219.6" y="91.3">PWRPLAY</text>
<text x="231.7" y="94.8">SSM3K17FU</text>
<text x="236.3" y="90.8">G</text>
<text x="241.5" y="94.2">S</text>
<text x="21.5" y="100.7">S3#_3R_PWR</text>
<text x="87" y="99.9">6</text>
<text x="87" y="96.8">5</text>
<text x="89.9" y="99.9">SKIP#</text>
<text x="89.9" y="96.8">TON</text>
<text x="101.2" y="97.2">PGOOD</text>
<text x="102.8" y="100.5">OUT1</text>
<text x="108" y="99.9">1</text>
<text x="108.2" y="96.7">7</text>
<text x="108.4" y="101.4">14</text>
<text x="114.2" y="101.7">10</text>
<text x="57.4" y="102.6">+V3A</text>
<text x="61.3" y="107.3">5</text>
<text x="64" y="107.7">U37</text>
<text x="86.6" y="103.2">10</text>
<text x="86.6" y="106.4">11</text>
<text x="89.9" y="103">ON1</text>
<text x="89.9" y="106.1">ON2</text>
<text x="102.8" y="102">OUT2</text>
<text x="103" y="105.1">BST2</text>
<text x="103.9" y="106.7">DH2</text>
<text x="108.4" y="104.4">18</text>
<text x="108.4" y="106.1">17</text>
<text x="108.4" y="107.7">16</text>
<text x="113.9" y="103.8">R20</text>
<text x="243.3" y="102">+V2.5L</text>
<text x="39" y="111.6">200K_5%</text>
<text x="40.5" y="108.9">R322</text>
<text x="57.4" y="109.4">1</text>
<text x="61.2" y="113.3">2</text>
<text x="66.7" y="109.4">6</text>
<text x="86.6" y="112.4">12</text>
<text x="87" y="109.2">3</text>
<text x="89.9" y="109.2">ILIM1</text>
<text x="89.9" y="112.3">ILIM2</text>
<text x="104" y="109.8">DL2</text>
<text x="104" y="111.3">FB2</text>
<text x="104.1" y="108.3">LX2</text>
<text x="108.4" y="109.2">19</text>
<text x="108.4" y="110.8">13</text>
<text x="132.8" y="113.1">2</text>
<text x="132.8" y="110.4">1 C162</text>
<text x="134.3" y="113.1">0.1UF_25V</text>
<text x="166.6" y="108.3">+VBATR</text>
<text x="191" y="112.5">1</text>
<text x="193.3" y="111.5">L48</text>
<text x="197.3" y="112.5">2</text>
<text x="235.7" y="111.4">PAD10</text>
<text x="45.7" y="115.2">1 C522</text>
<text x="45.7" y="117.6">2</text>
<text x="47.4" y="117.8">0.012UF_16V</text>
<text x="96.3" y="117.4" transform="rotate(-90 96.3 117.4)">8</text>
<text x="96.4" y="115.2" transform="rotate(-90 96.4 115.2)">AGND</text>
<text x="99.4" y="117.4" transform="rotate(-90 99.4 117.4)">9</text>
<text x="99.6" y="115.2" transform="rotate(-90 99.6 115.2)">REF</text>
<text x="102.5" y="118.1" transform="rotate(-90 102.5 118.1)">22</text>
<text x="102.7" y="115.2" transform="rotate(-90 102.7 115.2)">PGND</text>
<text x="103.7" y="117.6">MAX_MAX1715_QSOP_28P</text>
<text x="147.2" y="115.7">4</text>
<text x="154" y="114.1">3</text>
<text x="154" y="117.1">6</text>
<text x="154" y="119.1">5</text>
<text x="165.4" y="119.7">1</text>
<text x="173.2" y="119.7">1</text>
<text x="185.3" y="114.3">PLFC1055P_6R8A_6.8UH</text>
<text x="54.7" y="122.9">FAIR_NC7WZ17_SC70_6P</text>
<text x="147.2" y="124">2</text>
<text x="148.4" y="125.9">Q44</text>
<text x="153.8" y="125.3">1</text>
<text x="154" y="122.3">7</text>
<text x="154" y="120.7">8</text>
<text x="164.5" y="124.7">C164</text>
<text x="165.4" y="122.4">2</text>
<text x="173" y="125">C165</text>
<text x="173.2" y="122.4">2</text>
<text x="204.4" y="123">2</text>
<text x="222.8" y="123">1</text>
<text x="224.4" y="121.6">C160</text>
<text x="229.1" y="123">1 C1790</text>
<text x="229.1" y="125.3">2</text>
<text x="230.7" y="125.6">0.1UF_16V</text>
<text x="19" y="128.6">LAN_ON_3_PWR</text>
<text x="163.9" y="126.7">10UF_25V</text>
<text x="172.8" y="126.7">1UF_25V</text>
<text x="199.1" y="126.2">15K_1%</text>
<text x="199.7" y="128">R298</text>
<text x="204.4" y="129.4">1</text>
<text x="210.5" y="126.2">1 C419</text>
<text x="210.5" y="128.5">2</text>
<text x="212" y="128.6">OPEN</text>
<text x="57.4" y="132.2">+V3A</text>
<text x="61.3" y="136.8">5</text>
<text x="64" y="137.2">U37</text>
<text x="146.4" y="133.7">FDS6982S</text>
<text x="221.2" y="133.3">220UF_4V_METAL</text>
<text x="57.4" y="139">3</text>
<text x="61.2" y="142.8">2</text>
<text x="66.7" y="138.9">4</text>
<text x="98.6" y="141.7">1</text>
<text x="75.6" y="147.3">274K_1%</text>
<text x="76" y="145.6">R917</text>
<text x="85.4" y="146.7">R916</text>
<text x="85.4" y="149.2">300K_1%</text>
<text x="98.6" y="144">2</text>
<text x="100.2" y="146.1">1UF_6.3V</text>
<text x="100.5" y="144.4">C1523</text>
<text x="54.7" y="152.3">FAIR_NC7WZ17_SC70_6P</text>
<text x="105.3" y="153.9">R1535</text>
<text x="206.1" y="152.5">R297</text>
<text x="206.1" y="154">9.76K_1%</text>
<text x="107.1" y="156.6">0</text>
<text x="238.7" y="184.4">TITLE</text>
<text x="239.2" y="190">SIZE</text>
<text x="243.7" y="190">CODE</text>
<text x="251.6" y="190">DOC. NUMBER</text>
<text x="266.6" y="190">REV</text>
<text x="191.3" y="193.5">CHANGE by</text>
<text x="205.4" y="193.7">MORRIS CHANG</text>
<text x="225.9" y="193.7">23-Jul-2003</text>
<text x="244.7" y="193.5">SHEET</text>
<text x="253.9" y="193.7">10</text>
<text x="258.2" y="193.5">OF</text>
<text x="263.3" y="193.7">69</text>
</g>
<g font-size="1.4">
<text x="111.9" y="104.2">2</text>
<text x="118.1" y="104.2">1</text>
</g>
<g font-size="1.2">
<text x="232.7" y="43.6">POWERPAD_2_0805</text>
<text x="195.1" y="51.2">1</text>
<text x="149.1" y="56.4" transform="rotate(-90 149.1 56.4)">D</text>
<text x="154.2" y="57.9" transform="rotate(-90 154.2 57.9)">G</text>
<text x="195.1" y="57.2">2</text>
<text x="149.1" y="61.2" transform="rotate(-90 149.1 61.2)">S</text>
<text x="195.1" y="65.1">1</text>
<text x="204.5" y="63.5">1</text>
<text x="112.5" y="66.6">2</text>
<text x="118.7" y="66.4">1</text>
<text x="150.3" y="72" transform="rotate(-90 150.3 72)">G</text>
<text x="155.4" y="70.4" transform="rotate(-90 155.4 70.4)">D</text>
<text x="195.1" y="71.1">2</text>
<text x="204.5" y="69.6">2</text>
<text x="240.2" y="68.2">1</text>
<text x="155.4" y="75.3" transform="rotate(-90 155.4 75.3)">S</text>
<text x="223.7" y="75.1">1</text>
<text x="230" y="75">2</text>
<text x="240.1" y="74.3">2</text>
<text x="69.4" y="79.1">1</text>
<text x="69.3" y="85.2">2</text>
<text x="192.6" y="88.9">VGA25LGND</text>
<text x="230.1" y="90.8">29-</text>
<text x="35.3" y="99.8">12-,9-,8-,7-</text>
<text x="66.7" y="98.2">VGA25LGND</text>
<text x="38.8" y="109.3">1</text>
<text x="45.1" y="109.2">2</text>
<text x="232.7" y="115.1">POWERPAD_2_0805</text>
<text x="34.3" y="128">9-</text>
<text x="74.1" y="142.1">1</text>
<text x="74.1" y="148.7">2</text>
<text x="83.3" y="144.4">1</text>
<text x="83.3" y="150.4">2</text>
<text x="104.1" y="154.3">1</text>
<text x="110.3" y="154.3">2</text>
<text x="204.5" y="150.6">1</text>
<text x="80.7" y="160.4">VGA25LGND</text>
<text x="204.4" y="156.6">2</text>
<text x="201.9" y="163.5">VGA25LGND</text>
</g>
<g font-size=".8">
<text x="205.5" y="74">D</text>
<text x="205.6" y="77.3">S</text>
<text x="208.4" y="75.2">G</text>
<text x="240.5" y="89.6">D</text>
<text x="237.6" y="90.8">G</text>
<text x="240.5" y="92.8">S</text>
<text x="151.5" y="113">S2</text>
<text x="148.4" y="115.1">G2</text>
<text x="151.5" y="116.3">D2</text>
<text x="148.5" y="122.9">G1</text>
<text x="151.5" y="120.8">D1</text>
<text x="151.7" y="124.1">S1</text>
</g>
</svg>
